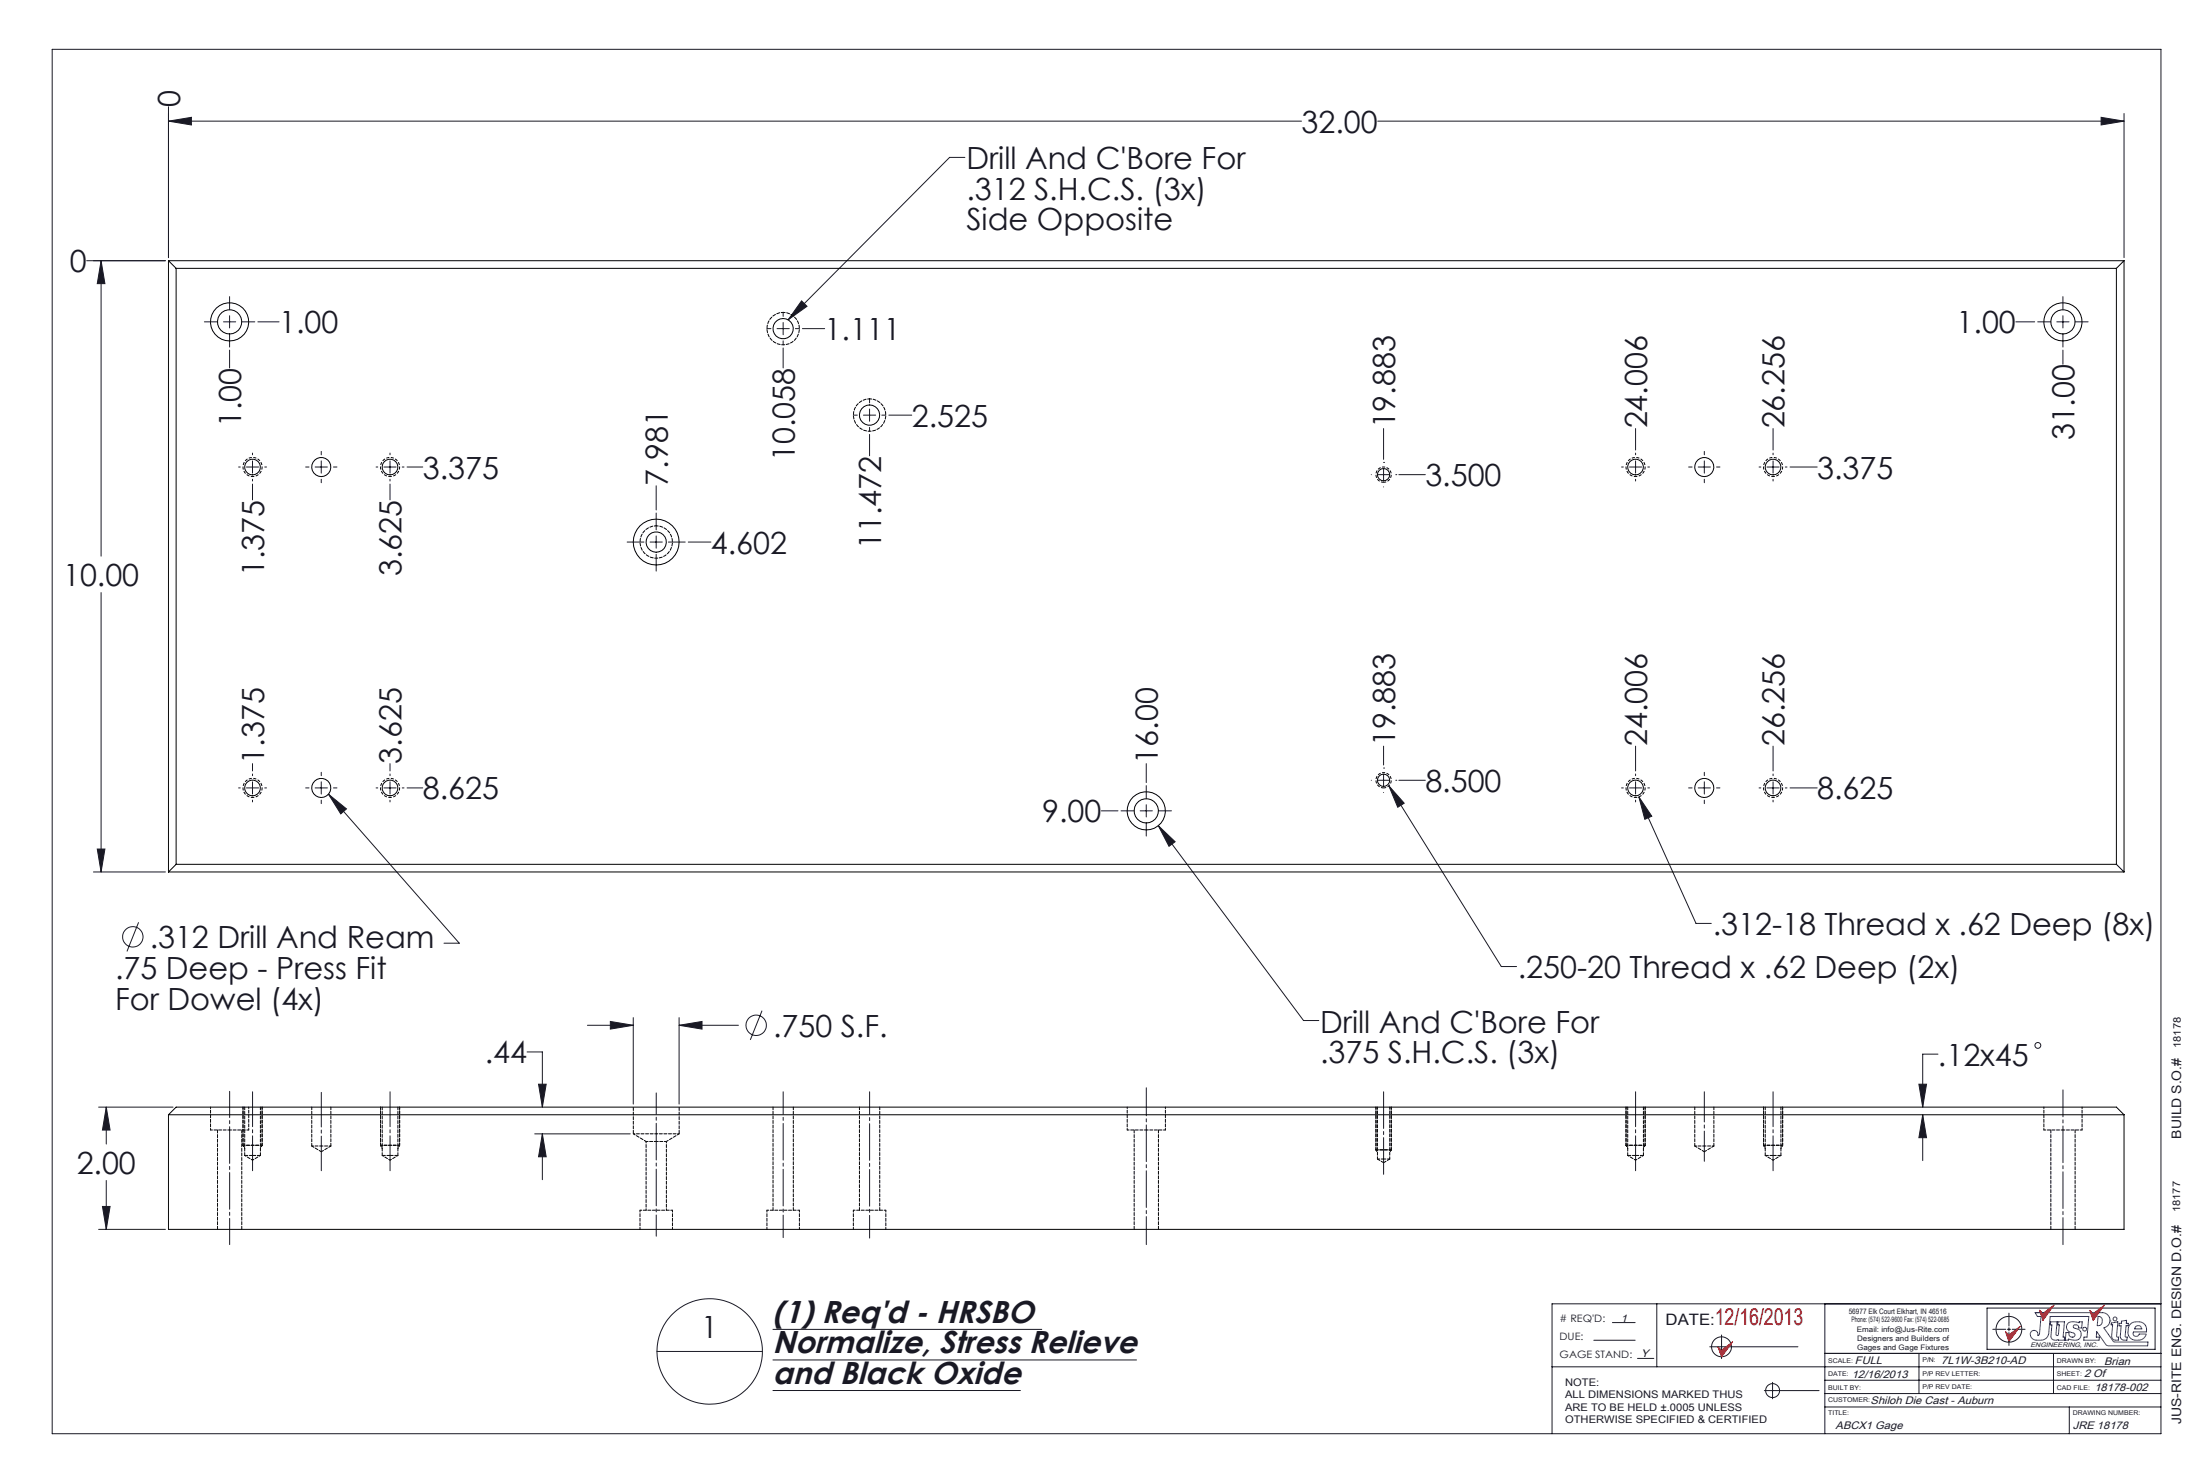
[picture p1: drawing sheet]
<svg xmlns="http://www.w3.org/2000/svg" width="914mm" height="610mm" viewBox="0 0 914 610" stroke-linecap="round" stroke-linejoin="round" font-family="sans-serif">
<g fill="none" stroke="#191924" stroke-width=".42">
<path d="M21.7 20.5h876.5v575.3h-876.5zM662.4 556.9h17.2M670.2 549.6h9.4M688.6 541.8v26.2M710.6 559.6h36.7M715.5 554.7v9.9M758.5 541.8v54M825.9 543.6h69.8v17.1h-69.8zM828.3 552.4h1.1M829.8 552.4h3.8M834.3 552.4h1.4M835 545.7v1.1"/>
<path d="M835 547.2v3.8M835 551.7v1.3M835 553.7v3.8M835 558v1.1M836.3 552.4h3.8M840.6 552.4h1.1M898.2 541.8h-253.1v54M645.1 568h253.1M680.6 564.5h6.8M733.3 577.8h22.8M736.7 574.4v6.9M758.5 579.1h139.7"/>
<path d="M758.5 573.5h139.7M758.5 562.4h139.7M797.6 562.4v16.7M853.5 562.4v16.7M758.5 584.7h139.7M860.1 584.7v11.1"/>
<circle cx="715.5" cy="559.6" r="4.1"/>
<circle cx="835" cy="552.4" r="5.4"/>
<circle cx="736.8" cy="577.8" r="2.9"/>
</g>
<g fill="none" stroke="#00f" stroke-width=".42">
<path d="M854.7 556.9l-1.4-.2-.8-1 .3-5.2h-.6l.1-1.2h2.7l-.5 5.1 .5 .6 .6-.4 .3-4.1h-.6l.1-1.2h2.7l-.6 6.3h.6l-.1 1.3h-2.4l-.2-.3-.8 .3M858.9 551.3h.1M859.5 549.9a4.8 4.8 0 0 1 4.7-.2v-.4h1.3l-.3 2.5h-1.2l-.3-1-1.3-.3a.7 .7 0 0 0-.7 .7 .7 .7 0 0 0 .5 .7l1.2 .3a2.48 2.48 0 0 1 1.4 3.3 2.48 2.48 0 0 1-3.2 1.4l-1.9-.5v.5h-1.3l.3-3.2h1.3l-.1 .5a1.18 1.18 0 0 0 1.3 1.6 1.18 1.18 0 0 0 .9-1.7l-1.6-.6a2.2 2.2 0 0 1-1-3.6zM872 547.1l1.3 .3 .5 1.3-.4 1.6-.6 .5-1.1 .1zM873.6 545.5a3.2 3.2 0 0 1 3.4 3.4M873.8 545.5h-27.9l.9 1.6h1.5l-.6 7.2-.8 .7a1.65 1.65 0 0 0-2-2.1 1.65 1.65 0 0 0-.7 2.8l1.7 1.2h2.5a3.2 3.2 0 0 0 3.1-2.9l.6-6.9h16.1l-.8 8.5h-1.2l-.1 1.3h6.4l.1-1.3h-1.3l.2-2.3 3.9 5.6 .5 .3 16.7 .1 .2-1.6-14.2-.1-4.2-5.9a3.2 3.2 0 0 0 2.6-2.8M877 548.9h.1M877.5 549.8l2.8-.5-.6 6 .2 .3h.7l-.1 1.3h-1.6l-1-.8-.2-.9 .4-4.7h-.6zM880.8 549.9h.9l.1-.9 2.1-.4-.2 1.3h1l-.1 1h-.9l-.4 4.4 .3 .3h.6l-.2 1.3h-1.5l-1-.8-.3-.8 .4-4.4h-.9zM885.4 550.3l1.6-.9 2-.1a3.1 3.1 0 0 1 3.2 3.4l-.1 .8h-5.3a1.28 1.28 0 0 0 .6 1.8 1.28 1.28 0 0 0 1.7-.9h2.9a3.3 3.3 0 0 1-3.1 2.5h-1.3a3.1 3.1 0 0 1-3.1-3.5l.2-2zM887.7 551.3a1.28 1.28 0 0 1 1.4-.5 1.28 1.28 0 0 1 .9 1.3l-2.8 .1zM889.9 552.2h.1"/>
<circle cx="866.4" cy="552.3" r=".79"/>
<circle cx="879.1" cy="548.1" r=".79"/>
</g>
<path d="M714.1 559.7l1.4 1.4 4.6-3.5-4.6 6.3zM833.5 553.3l1.5 1.4 4.6-3.5-4.6 6.3zM847.7 544.4l1.4 1.4 4.6-3.5-4.6 6.3zM868.6 544.5l1.4 1.4 4.6-3.5-4.6 6.3z" fill="none" stroke="#f00" stroke-width=".42"/>
<path d="M848 545.5l1.1 3.1 2.4-3.1h-1.9l-.5 .3zM868.9 545.5l1.1 3.2 2.4-3.2h-1.9l-.5 .4-.4-.4zM835 554.6v2.9l3.8-5.1h-.7zM833.5 553.3l1.5 4.2v-2.9zM838.1 552.4h.7l.8-1.2zM715.5 561l.1 2.8 3-4.2h-1.2zM849.6 545.5h1.9l1.3-1.9h-.7zM847.7 544.4l.3 1.1h.8zM852.1 543.6h.7l.9-1.3zM870.5 545.5h1.9l1.4-1.9h-.7zM868.6 544.5l.3 1h.7zM873.1 543.6h.7l.8-1.2zM714.1 559.7l1.4 4.1v-2.8zM717.4 559.6h1.2l.9-1.1-.1-.3zM719.4 558.2l.1 .3 .6-.9z" fill-rule="evenodd" fill="#f00"/>
<g fill="none" stroke="#191924" stroke-width=".42">
<path d="M70 50.3h470.9M70 50.3l9.6-1.5v3.1zM70 44.3v62.8M572.6 50.3h310.2M873.3 48.8l9.5 1.5-9.5 1.6zM882.8 47.2v59.9M401 65.4h-6.3l-67.1 67.5M36 108.3h32.8M42 108.3v122.8M42 108.3l1.6 9.6h-3.2zM84.9 133.7h5.4M92.9 133.7h5.1"/>
<path d="M95.4 123.3v5.4M95.4 131.2v5.1M95.4 138.8v5.4M100.5 133.7h5.4M107.2 133.7h8.8M318.7 136.6h1.7M323 136.6h5M325.5 129.8v1.7M325.5 134v5.1M330.6 136.6h1.6M333.2 125l2.2 2.3-7.8 5.6zM333.5 136.6h9.3"/>
<path d="M837.8 133.7h7.9M846.9 133.7h5.4M854.9 133.7h5.1M857.4 123.3v5.4M857.4 131.2v5.1M857.4 138.8v5.4M862.5 133.7h5.4M95.4 145.5v7.4M325.5 141.6v1.7M325.5 144.6v8.3M857.4 145.5v5.9M354.6 172.5h1.7"/>
<path d="M358.9 172.5h5.1M361.4 165.7v1.7M361.4 170v5M361.4 177.6v1.6M366.5 172.5h1.7M369.4 172.5h9.6M575.1 178.1v12.8M679.8 178.1v8.9M737 178.1v8.9M99.2 194.1h.7M102.4 194.1h5.1M105 188.3v.7"/>
<path d="M105 191.5v5.1M105 199.1v.8M110 194.1h.8M127 194.1h1.4M131 194.1h5.1M133.5 187.6v1.4M133.5 191.5v5.1M133.5 199.1v1.5M138.6 194.1h1.5M156.3 194.1h.7M159.6 194.1h5M162.1 188.3v.7"/>
<path d="M162.1 191.5v5.1M162.1 199.1v.8M167.2 194.1h.7M169.2 194.1h6.5M361.4 180.5v8.9M569.9 197.2h.1M572.5 197.2h5.1M575.1 192.2h.1M575.1 194.7v5.1M580.1 197.2h.1M581.4 197.2h11M674 194.1h.7"/>
<path d="M677.3 194.1h5M679.8 188.3v.7M679.8 191.5v5.1M679.8 199.1v.8M684.9 194.1h.7M701.9 194.1h1.4M705.8 194.1h5.1M708.4 187.6v1.4M708.4 191.5v5.1M708.4 199.1v1.5M713.5 194.1h1.4M731.1 194.1h.8"/>
<path d="M734.4 194.1h5.1M737 188.3v.7M737 191.5v5.1M737 199.1v.8M742 194.1h.7M744 194.1h11.3M105 201.2v6.5M162.1 201.2v6.5M272.7 201.9v10M272.7 213.2v7M575.1 202.3v.1M260.7 225.2h7"/>
<path d="M270.2 225.2h5.1M272.7 222.7v5.1M272.7 230.3v7M277.8 225.2h7M286.1 225.2h9.4M42 246.2v116.1M105 317.3v3.1M162.1 317.3v3.1M476.4 317.3v7.9M575.1 319.2h.1M575.1 310.1v7.8M679.8 310.1v10.3"/>
<path d="M737 310.1v10.3M99.2 327.4h.7M102.4 327.4h5.1M105 321.6v.7M105 324.9v5.1M105 332.5v.7M110 327.4h.8M127 327.4h1.4M131 327.4h5.1M133.5 320.9v1.4M133.5 324.9v5.1M133.5 332.5v1.4"/>
<path d="M136.5 330l7.5 6.1-2.4 2.1zM136.5 330l54.4 61.9h-6.4M138.6 327.4h1.5M156.3 327.4h.7M159.6 327.4h5M162.1 321.6v.7M162.1 324.9v5.1M162.1 332.5v.7M167.2 327.4h.7M169.2 327.4h6.5M457.8 336.9h6.9M465.9 336.9h5.4"/>
<path d="M473.9 336.9h5.1M476.4 326.5v5.4M476.4 334.4v5.1M481.5 336.9h5.4M569.9 324.2h.1M572.5 324.2h5.1M575.1 321.7v5.1M575.1 329.3v.1M577.3 326.5l46.7 75.1h6.3M577.3 326.5l6.3 7.3-2.6 1.7zM580.1 324.2h.1M581.4 324.2h11"/>
<path d="M674 327.4h.7M677.3 327.4h5M679.8 321.6v.7M679.8 324.9v5.1M679.8 332.5v.7M681.2 331.2l23.7 52.5h6.4M681.2 331.2l5.3 8-2.9 1.3zM684.9 327.4h.7M701.9 327.4h1.4M705.8 327.4h5.1M708.4 320.9v1.4M708.4 324.9v5.1"/>
<path d="M708.4 332.5v1.4M713.5 327.4h1.4M731.1 327.4h.8M734.4 327.4h5.1M737 321.6v.7M737 324.9v5.1M737 332.5v.7M742 327.4h.7M744 327.4h11.3M40.4 352.8h3.2l-1.6 9.5zM476.4 342v5.4M481.4 343.1l60.4 81h6.3"/>
<path d="M481.4 343.1l7 6.7-2.5 1.9zM38.8 362.3h30M57.6 383.3l-4.8 12.1M316.7 420l-4.8 12.1M219.1 437.1h6.3v23M244.2 426h19M253.7 424.5l9.5 1.5-9.5 1.6zM263.2 422.9v35.9M282.3 426l9.5-1.5v3.1zM282.3 422.9v35.9M282.3 426h24.6M805.5 438h-6.4v22.1"/>
<path d="M223.8 450.5h3.2l-1.6 9.6zM797.6 450.5h3.1l-1.6 9.6zM41 460.1h30.9M44.2 460.1v15.3M44.2 460.1l1.6 9.5h-3.2zM222.2 471.2h39.7M225.4 471.2v19M225.4 471.2l1.6 9.5h-3.2zM799.1 463.2v19.1M799.1 463.2l1.6 9.6h-3.1zM44.2 490.5v20.4M41 510.9h27.8"/>
<path d="M42.6 501.3h3.2l-1.6 9.6zM321.1 552.4h112M273 561.6h43.9M321.1 565.1h151.4M321.1 577.8h103.1"/>
<circle cx="55.2" cy="389.3" r="4.2"/>
<circle cx="314.3" cy="426.1" r="4.2"/>
<circle cx="847" cy="434.4" r="1.21"/>
<circle cx="295" cy="561.6" r="21.9"/>
</g>
<path d="M575.1 200.4a3.2 3.2 0 0 1-2.8-4.7 3.2 3.2 0 0 1 5.4-.2 3.2 3.2 0 0 1-2.4 4.9h-.2M575.1 327.4a3.2 3.2 0 0 1-2.8-4.7 3.2 3.2 0 0 1 5.4-.2 3.2 3.2 0 0 1-2.4 4.9h-.2" fill="none" stroke="#000" stroke-width=".42" stroke-dasharray="1.3 .6" stroke-dashoffset=".2" stroke-linecap="butt"/>
<path d="M105 198a4 4 0 0 1-3.5-5.8 4 4 0 0 1 6.8-.3 4 4 0 0 1-3 6.1h-.3M162.1 198a4 4 0 0 1-3.5-5.8 4 4 0 0 1 6.9-.3 4 4 0 0 1-3.1 6.1h-.3M679.8 198a4 4 0 0 1-3.5-5.8 4 4 0 0 1 6.8-.3 4 4 0 0 1-3 6.1h-.3M737 198a4 4 0 0 1-3.5-5.8 4 4 0 0 1 6.8-.3 4 4 0 0 1-3.1 6.1h-.2M105 331.4a4 4 0 0 1-3.5-5.9 4 4 0 0 1 6.8-.2 4 4 0 0 1-3 6.1h-.3M162.1 331.4a4 4 0 0 1-3.5-5.9 4 4 0 0 1 6.9-.2 4 4 0 0 1-3.1 6.1h-.3M679.8 331.4a4 4 0 0 1-3.5-5.9 4 4 0 0 1 6.8-.2 4 4 0 0 1-3 6.1h-.3M737 331.4a4 4 0 0 1-3.5-5.9 4 4 0 0 1 6.8-.2 4 4 0 0 1-3.1 6.1h-.2" fill="none" stroke="#000" stroke-width=".42" stroke-dasharray="1.3 .6" stroke-dashoffset=".6" stroke-linecap="butt"/>
<path d="M95.4 517.2v-63.7" fill="none" stroke="#191924" stroke-width=".42" stroke-dasharray="15.2 1.3 1.3 1.3" stroke-dashoffset="4.4"/>
<path d="M105 486.5v-32.8M162.1 486.5v-32.8M679.8 486.5v-32.8M737 486.5v-32.8" fill="none" stroke="#191924" stroke-width=".42" stroke-dasharray="15.2 1.3 1.3 1.3" stroke-dashoffset=".7"/>
<path d="M133.5 486.5v-32.6" fill="none" stroke="#191924" stroke-width=".42" stroke-dasharray="15.2 1.3 1.3 1.3" stroke-dashoffset=".9"/>
<path d="M272.8 513.7v-59.5" fill="none" stroke="#191924" stroke-width=".42" stroke-dasharray="15.2 1.3 1.3 1.3" stroke-dashoffset="6.4"/>
<path d="M325.5 514.3v-60.6" fill="none" stroke="#191924" stroke-width=".42" stroke-dasharray="15.2 1.3 1.3 1.3" stroke-dashoffset="5.9"/>
<path d="M361.4 514.5v-60.8" fill="none" stroke="#191924" stroke-width=".42" stroke-dasharray="15.2 1.3 1.3 1.3" stroke-dashoffset="5.8"/>
<path d="M476.4 517.2v-65.2" fill="none" stroke="#191924" stroke-width=".42" stroke-dasharray="15.2 1.3 1.3 1.3" stroke-dashoffset="3.6"/>
<path d="M575.1 488v-34.3" fill="none" stroke="#191924" stroke-width=".42" stroke-dasharray="15.2 1.3 1.3 1.3"/>
<path d="M857.4 517.2v-64.3" fill="none" stroke="#191924" stroke-width=".42" stroke-dasharray="15.2 1.3 1.3 1.3" stroke-dashoffset="4"/>
<path d="M708.4 482.6v-28.9" fill="none" stroke="#191924" stroke-width=".42" stroke-dasharray="15.2 1.3 1.3 1.3" stroke-dashoffset="2.7"/>
<path d="M101 460v15.9M108.9 460v15.9M158.2 460v15.9M166.1 460v15.9M571.9 460v17.8M571.9 477.8h6.3M578.2 460v17.8M675.8 460v15.9M683.8 460v15.9M733 460v15.9M740.9 460v15.9" fill="none" stroke="#000" stroke-width=".42" stroke-dasharray="1.3 .6" stroke-dashoffset=".3"/>
<path d="M571.9 477.8l.6 1.1M578.2 477.8l-.6 1.1" fill="none" stroke="#000" stroke-width=".42" stroke-dasharray="1.3 .6" stroke-dashoffset=".6"/>
<path d="M101 475.9l.7 1.2M108.9 475.9l-.7 1.2M158.2 475.9l.7 1.2M166.1 475.9l-.7 1.2M675.8 475.9l.7 1.2M683.8 475.9l-.7 1.2M733 475.9l.7 1.2M740.9 475.9l-.7 1.2" fill="none" stroke="#000" stroke-width=".42" stroke-dasharray="1.3 .6" stroke-dashoffset=".7"/>
<path d="M101 475.9h7.9M158.2 475.9h7.9M675.8 475.9h8M733 475.9h7.9" fill="none" stroke="#000" stroke-width=".42" stroke-dasharray="1.3 .6" stroke-dashoffset=".5"/>
<g fill="#191924">
<path d="M42 108.3l1.6 9.6h-3.2zM40.4 352.8h3.2l-1.6 9.5zM873.3 48.8l9.5 1.5-9.5 1.6zM70 50.3l9.6-1.5v3.1zM44.2 460.1l1.6 9.5h-3.2zM42.6 501.3h3.2l-1.6 9.6zM799.1 463.2l1.6 9.6h-3.1zM797.6 450.5h3.1l-1.6 9.6zM253.7 424.5l9.5 1.5-9.5 1.6zM282.3 426l9.5-1.5v3.1zM225.4 471.2l1.6 9.5h-3.2zM223.8 450.5h3.2l-1.6 9.6z"/>
<path d="M681.2 331.2l5.3 8-2.9 1.3zM577.3 326.5l6.3 7.3-2.6 1.7zM481.4 343.1l7 6.7-2.5 1.9zM136.5 330l7.5 6.1-2.4 2.1zM333.2 125l2.2 2.3-7.8 5.6z"/>
</g>
<g fill="none" stroke="#000" stroke-width=".42">
<path d="M70 108.3l3.2 3.2M70 108.3h812.8M70 108.3v254M73.2 111.5v247.7M73.2 111.5h806.5M879.7 111.5v247.7M882.8 108.3l-3.1 3.2M882.8 108.3v254M73.2 359.2h806.5M73.2 359.2l-3.2 3.1M879.7 359.2l3.1 3.1M70 362.3h812.8"/>
<path d="M70 463.2v47.7h812.8v-47.7M70 463.2h812.8M70 463.2l3.2-3.1h806.5l3.1 3.1"/>
<circle cx="95.4" cy="133.7" r="7.9"/>
<circle cx="95.4" cy="133.7" r="5"/>
<circle cx="325.5" cy="136.6" r="4.2"/>
<circle cx="857.4" cy="133.7" r="7.9"/>
<circle cx="857.4" cy="133.7" r="5"/>
<circle cx="361.4" cy="172.5" r="4.2"/>
<circle cx="105" cy="194.1" r="3.3"/>
<circle cx="133.5" cy="194.1" r="4"/>
<circle cx="162.1" cy="194.1" r="3.3"/>
<circle cx="575.1" cy="197.3" r="2.56"/>
<circle cx="679.8" cy="194.1" r="3.3"/>
<circle cx="708.4" cy="194.1" r="4"/>
<circle cx="736.9" cy="194.1" r="3.3"/>
<circle cx="272.7" cy="225.2" r="9.5"/>
<circle cx="272.8" cy="225.3" r="4.2"/>
<circle cx="105" cy="327.4" r="3.3"/>
<circle cx="133.5" cy="327.4" r="4"/>
<circle cx="162.1" cy="327.4" r="3.3"/>
<circle cx="476.4" cy="336.9" r="7.9"/>
<circle cx="476.4" cy="336.9" r="5"/>
<circle cx="575.1" cy="324.3" r="2.56"/>
<circle cx="679.8" cy="327.4" r="3.3"/>
<circle cx="708.4" cy="327.4" r="4"/>
<circle cx="736.9" cy="327.4" r="3.3"/>
</g>
<path d="M325.5 129.8a6.7 6.7 0 0 1 6.1 9.7 6.7 6.7 0 0 1-11.3 1.3 6.7 6.7 0 0 1 3.7-10.8l1.5-.2M361.4 165.7a6.7 6.7 0 0 1 6.1 9.7 6.7 6.7 0 0 1-11.3 1.3 6.7 6.7 0 0 1 3.7-10.8l1.5-.2M272.8 218.5a6.7 6.7 0 0 1 6 9.6 6.7 6.7 0 0 1-11.3 1.4 6.7 6.7 0 0 1 3.7-10.8l1.6-.2M263.2 471.1l5.3 3.2M272.8 474.3h-4.3M277 474.3h-4.2M277 474.3l5.3-3.2" fill="none" stroke="#000" stroke-width=".42" stroke-dasharray="1.3 .6" stroke-dashoffset=".4"/>
<path d="M87.5 469.6h7.9M95.4 469.6h8M468.5 469.6h7.9M476.4 469.6h8M849.5 469.6h7.9M857.4 469.6h8M266 502.9v7.9M279.5 510.8v-7.9M318.8 502.9v7.9M332.3 510.8v-7.9M354.7 502.9v7.9M368.2 510.8v-7.9" fill="none" stroke="#000" stroke-width=".42" stroke-dasharray="1.3 .6" stroke-dashoffset=".5"/>
<g fill="none" stroke="#000" stroke-width=".42" stroke-dasharray="1.3 .6" stroke-dashoffset=".6">
<path d="M87.5 460v9.6M103.4 469.6v-9.6M129.6 476.2h3.9M133.5 476.2h4M263.2 471.1h9.6M268.5 474.3v28.6M272.8 471.1h9.5M468.5 460v9.6M484.4 469.6v-9.6M704.4 476.2h4M708.4 476.2h3.9M849.5 460v9.6"/>
<path d="M865.4 469.6v-9.6M101.7 480.1l3.3 2M105 482.1l3.2-2M158.9 480.1l3.2 2M162.1 482.1l3.3-2M676.5 480.1l3.3 2M679.8 482.1l3.3-2M733.7 480.1l3.3 2M737 482.1l3.2-2M277 502.9v-28.6M279.5 502.9h-13.5M332.3 502.9h-13.5"/>
<path d="M368.2 502.9h-13.5"/>
</g>
<g fill="none" stroke="#000" stroke-width=".42" stroke-dasharray="1.3 .6">
<path d="M90.4 469.6v41.2M471.4 469.6v41.2M852.4 469.6v41.2M101.7 480.1h3.3M105 480.1h3.2M158.9 480.1h3.2M162.1 480.1h3.3M676.5 480.1h3.3M679.8 480.1h3.3M733.7 480.1h3.3M737 480.1h3.2M100.5 510.8v-41.2"/>
<path d="M481.5 510.8v-41.2M862.5 510.8v-41.2"/>
</g>
<path d="M572.5 460v21.6M572.5 481.6h2.6M575.1 481.6h2.5M577.6 481.6v-21.6" fill="none" stroke="#000" stroke-width=".42" stroke-dasharray="1.3 .6" stroke-dashoffset=".3"/>
<path d="M129.6 460v16.2M129.6 476.2l3.9 2.4M133.5 478.6l4-2.4M137.5 476.2v-16.2M321.3 460v42.9M357.2 460v42.9M704.4 460v16.2M704.4 476.2l4 2.4M708.4 478.6l3.9-2.4M712.3 476.2v-16.2M329.7 502.9v-42.9M365.7 502.9v-42.9" fill="none" stroke="#000" stroke-width=".42" stroke-dasharray="1.3 .6" stroke-dashoffset=".2"/>
<path d="M101.7 460v20.1M158.9 460v20.1M676.5 460v20.1M733.7 460v20.1M108.2 480.1v-20.1M165.4 480.1v-20.1M572.5 481.6l2.6 1.6M575.1 483.2l2.5-1.6M683.1 480.1v-20.1M740.2 480.1v-20.1" fill="none" stroke="#000" stroke-width=".42" stroke-dasharray="1.3 .6" stroke-dashoffset=".1"/>
<path d="M263.2 460v11.1M282.3 471.1v-11.1" fill="none" stroke="#000" stroke-width=".42" stroke-dasharray="1.3 .6" stroke-dashoffset="-.2"/>
<g font-size="13.1" fill="#191924">
<text x="321.1" y="549.7">(1) Req'd - HRSBO</text>
<text x="321.1" y="562.4">Normalize, Stress Relieve</text>
<text x="321.1" y="575.1">and Black Oxide</text>
</g>
<g font-size="12.7" fill="#191924">
<text x="74.9" y="44.3" transform="rotate(-90 74.9 44.3)">0</text>
<text x="541" y="55.1">32.00</text>
<text x="401.7" y="70.4">Drill And C'Bore For</text>
<text x="401.7" y="83.1">.312 S.H.C.S. (3x)</text>
<text x="401.7" y="95.8">Side Opposite</text>
<text x="29" y="113.1">0</text>
<text x="116" y="138.5">1.00</text>
<text x="342.8" y="141.4">1.111</text>
<text x="813.3" y="138.5">1.00</text>
<text x="100.3" y="177.5" transform="rotate(-90 100.3 177.5)">1.00</text>
<text x="379" y="177.3">2.525</text>
<text x="579.9" y="178" transform="rotate(-90 579.9 178)">19.883</text>
<text x="684.6" y="178" transform="rotate(-90 684.6 178)">24.006</text>
<text x="741.8" y="178" transform="rotate(-90 741.8 178)">26.256</text>
<text x="862.2" y="183" transform="rotate(-90 862.2 183)">31.00</text>
<text x="330.3" y="191.6" transform="rotate(-90 330.3 191.6)">10.058</text>
<text x="175.7" y="198.9">3.375</text>
<text x="277.6" y="201.8" transform="rotate(-90 277.6 201.8)">7.981</text>
<text x="592.4" y="202">3.500</text>
<text x="755.3" y="198.9">3.375</text>
<text x="295.5" y="230">4.602</text>
<text x="366.2" y="228.1" transform="rotate(-90 366.2 228.1)">11.472</text>
<text x="109.8" y="239.4" transform="rotate(-90 109.8 239.4)">1.375</text>
<text x="166.9" y="239.4" transform="rotate(-90 166.9 239.4)">3.625</text>
<text x="26.2" y="243.5">10.00</text>
<text x="579.9" y="310" transform="rotate(-90 579.9 310)">19.883</text>
<text x="684.6" y="310" transform="rotate(-90 684.6 310)">24.006</text>
<text x="741.8" y="310" transform="rotate(-90 741.8 310)">26.256</text>
<text x="109.8" y="317.3" transform="rotate(-90 109.8 317.3)">1.375</text>
<text x="166.9" y="317.3" transform="rotate(-90 166.9 317.3)">3.625</text>
<text x="481.2" y="317.3" transform="rotate(-90 481.2 317.3)">16.00</text>
<text x="592.4" y="329">8.500</text>
<text x="175.7" y="332.2">8.625</text>
<text x="755.3" y="332.2">8.625</text>
<text x="433.2" y="341.7">9.00</text>
<text x="711.9" y="388.7">.312-18 Thread x .62 Deep (8x)</text>
<text x="62.2" y="394.1">.312 Drill And Ream</text>
<text x="47.8" y="406.8">.75 Deep - Press Fit</text>
<text x="630.9" y="406.6">.250-20 Thread x .62 Deep (2x)</text>
<text x="47.8" y="419.5">For Dowel (4x)</text>
<text x="321.3" y="430.8">.750 S.F.</text>
<text x="548.7" y="429.1">Drill And C'Bore For</text>
<text x="201.5" y="441.9">.44</text>
<text x="548.7" y="441.8">.375 S.H.C.S. (3x)</text>
<text x="805.5" y="442.8">.12x45</text>
<text x="31.9" y="487.8">2.00</text>
<text x="291.5" y="556.1">1</text>
</g>
<text font-size="9.8" fill="#f00" x="712.7" y="550.7">12/16/2013</text>
<text font-size="6.5" fill="#191924" x="692.3" y="550.8">DATE:</text>
<g font-size="5.5" fill="#191924">
<text x="906.5" y="473.2" transform="rotate(-90 906.5 473.2)">BUILD S.O.#</text>
<text x="906.6" y="591.7" transform="rotate(-90 906.6 591.7)">JUS-RITE ENG. DESIGN D.O.#</text>
</g>
<g font-size="4.5" fill="#191924">
<text x="673.6" y="549.2">1</text>
<text x="682.2" y="564.1">Y</text>
<text x="771" y="566.9">FULL</text>
<text x="806.8" y="566.8">7L1W-3B210-AD</text>
<text x="874.5" y="567">Brian</text>
<text x="769.6" y="572.4">12/16/2013</text>
<text x="866.2" y="572.3">2 Of</text>
<text x="870.5" y="577.9">18178-002</text>
<text x="777.5" y="583.5">Shiloh Die Cast - Auburn</text>
<text x="762.9" y="593.7">ABCX1 Gage</text>
<text x="861.5" y="594">JRE 18178</text>
</g>
<g font-size="4.4" fill="#191924">
<text x="906.4" y="435.5" transform="rotate(-90 906.4 435.5)">18178</text>
<text x="906.2" y="503.7" transform="rotate(-90 906.2 503.7)">18177</text>
<text x="650.5" y="575.9">NOTE:</text>
<text x="650.5" y="581.1">ALL DIMENSIONS MARKED THUS</text>
<text x="650.5" y="586.2">ARE TO BE HELD ±.0005 UNLESS</text>
<text x="650.5" y="591.4">OTHERWISE SPECIFIED &amp; CERTIFIED</text>
</g>
<g font-size="4.2" fill="#191924">
<text x="648.2" y="549.2"># REQ'D:</text>
<text x="648.2" y="556.7">DUE:</text>
<text x="648.2" y="564.1">GAGE STAND:</text>
</g>
<g font-size="3.1" fill="#191924">
<text x="768.4" y="545.9">56977 Elk Court Elkhart, IN 46516</text>
<text x="769.5" y="549.3">Phone: (574) 522-9600 Fax: (574) 522-0685</text>
<text x="771.8" y="553.5">Email: info@Jus-Rite.com</text>
<text x="771.9" y="557.3">Designers and Builders of</text>
<text x="771.9" y="561">Gages and Gage Fixtures</text>
</g>
<g font-size="2.7" fill="#191924">
<text x="844" y="559.8">ENGINEERING, INC.</text>
<text x="759.9" y="566.4">SCALE:</text>
<text x="799" y="566.1">P/N:</text>
<text x="854.9" y="566.4">DRAWN BY:</text>
<text x="759.9" y="571.7">DATE:</text>
<text x="799" y="571.7">P/P REV LETTER:</text>
<text x="854.9" y="572">SHEET:</text>
<text x="759.9" y="577.5">BUILT BY:</text>
<text x="799" y="577.2">P/P REV DATE:</text>
<text x="854.9" y="577.5">CAD FILE:</text>
<text x="759.9" y="587.9">TITLE:</text>
<text x="759.9" y="582.8">CUSTOMER:</text>
<text x="861.5" y="587.8">DRAWING NUMBER:</text>
</g>
</svg>
